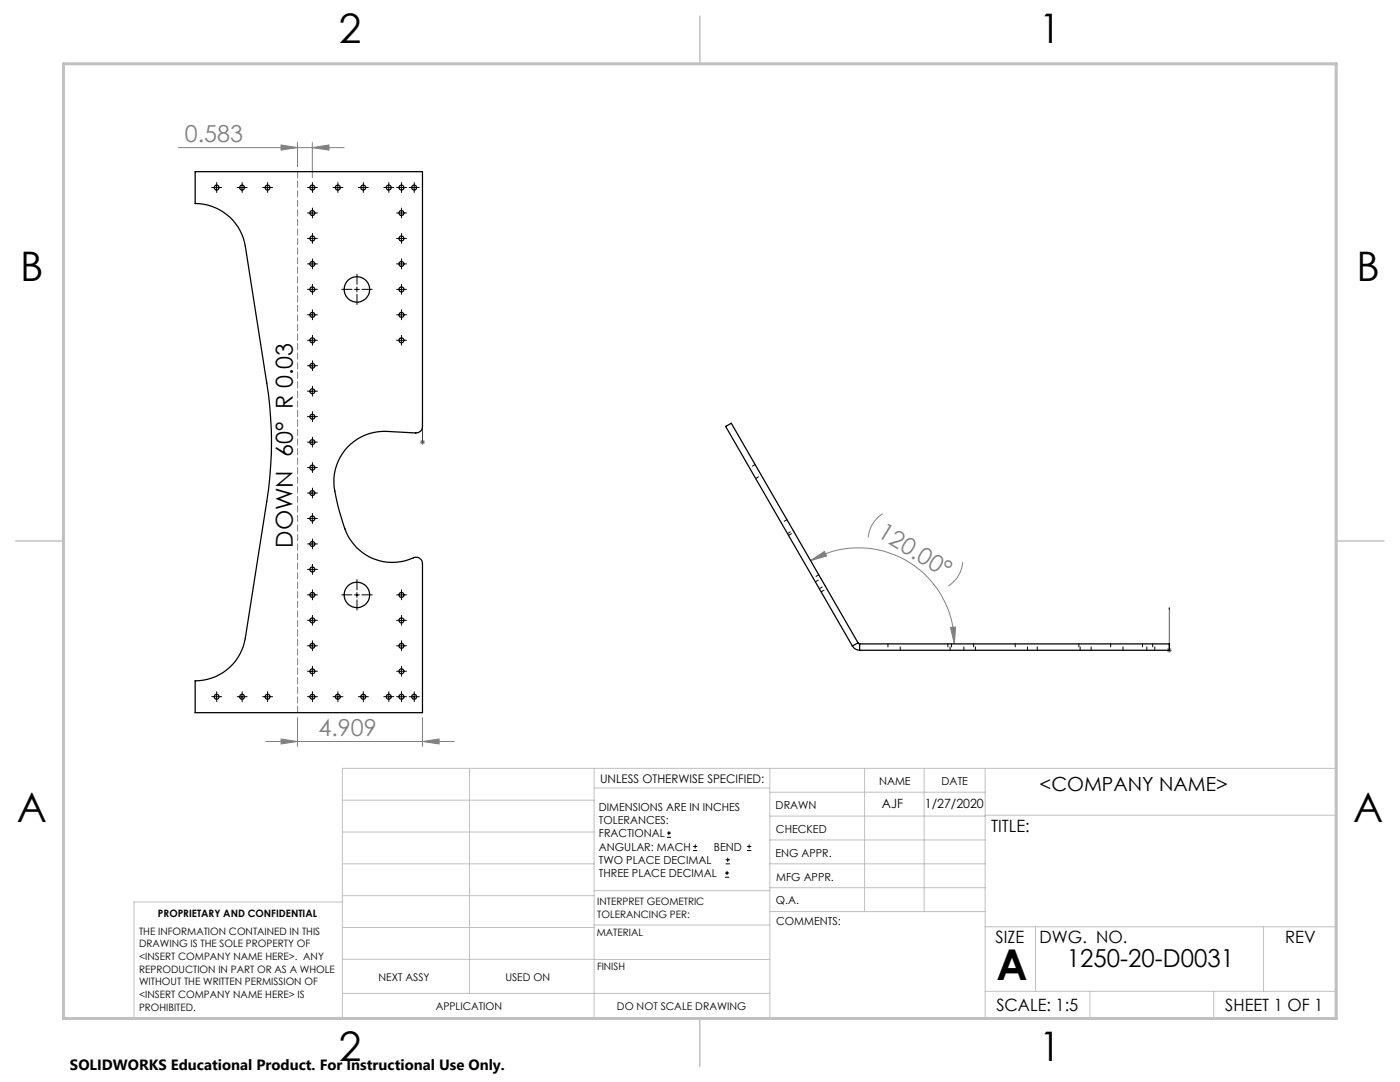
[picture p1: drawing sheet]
<svg xmlns="http://www.w3.org/2000/svg" width="279mm" height="216mm" viewBox="0 0 279 216" stroke-linecap="round" stroke-linejoin="round" font-family="sans-serif">
<g fill="none" stroke="#000" stroke-width=".2">
<path d="M42.7 37.4h1M43.2 36.9v1M47.8 37.4h1M48.3 36.9v1M52.9 37.4h1M53.4 36.9v1M61.8 37.4h1M62.3 36.9v1M66.9 37.4h1M67.4 36.9v1M72 37.4h1M72.5 36.9v1"/>
<path d="M77.1 37.4h1M77.6 36.9v1M79.6 37.4h1M80.1 36.9v1M82.2 37.4h.9M82.7 36.9v1M61.8 57.7h1M61.8 52.7h1M61.8 47.6h1M61.8 42.5h1M62.3 42v1M62.3 47.1v1"/>
<path d="M62.3 52.2v1M62.3 57.3v.9M70.7 57.7h1M71.2 57.3v.9M79.6 57.7h1M79.6 52.7h1M79.6 47.6h1M79.6 42.5h1M80.1 42v1M80.1 47.1v1M80.1 52.2v1M80.1 57.3v.9"/>
<path d="M61.8 78.1h1M61.8 73h1M61.8 67.9h1M61.8 62.8h1M62.3 62.3v1M62.3 67.4v1M62.3 72.5v1M62.3 77.6v1M79.6 67.9h1M79.6 62.8h1M80.1 62.3v1M80.1 67.4v1"/>
<path d="M61.8 88.2h1M61.8 93.3h1M61.8 98.4h1M61.8 83.1h1M62.3 82.7v.9M62.3 87.7v1M62.3 92.8v1M62.3 97.9v1M61.8 118.7h1M61.8 113.6h1M61.8 108.5h1M61.8 103.5h1"/>
<path d="M62.3 103v1M62.3 108.1v.9M62.3 113.1v1M62.3 118.2v1M70.7 118.7h1M71.2 118.2v1M79.6 118.7h1M80.1 118.2v1M42.7 139h1M43.2 138.5v1M47.8 139h1M48.3 138.5v1"/>
<path d="M52.9 139h1M53.4 138.5v1M61.8 139h1M61.8 133.9h1M61.8 128.9h1M61.8 123.8h1M62.3 123.3v1M62.3 128.4v1M62.3 133.5v.9M62.3 138.5v1M66.9 139h1M67.4 138.5v1"/>
<path d="M72 139h1M72.5 138.5v1M77.1 139h1M77.6 138.5v1M79.6 139h1M79.6 133.9h1M79.6 128.9h1M79.6 123.8h1M80.1 123.3v1M80.1 128.4v1M80.1 133.5v.9M80.1 138.5v1"/>
<path d="M82.2 139h.9M82.7 138.5v1M133.1 167.1h.8M133.1 166.2h.8M133.5 165.8v.9M138.3 169.7h.8M138.3 168.9h.8M138.7 168.5v.8M144.7 175h.8M144.7 174.2h.8M144.8 172.4h.9M144.8 171.6h.9"/>
<path d="M145.1 173.8v.8M145.2 171.1v.9M149.1 169.7h.8M149.1 168.9h.8M149.5 168.5v.8"/>
</g>
<path d="M84.3 84v.4v-.4M84.3 88.1v.2zM84.3 88.2h.1M84.3 84v4.2M233.4 129.6v.3zM233.4 121.3v.4v-.4M233.4 129.8h.1M233.4 121.3v8.5" fill="none" stroke="#00f" stroke-width=".2"/>
<g fill="none" stroke="#808080" stroke-width=".2">
<path d="M35.6 29.5h33.1M56.1 28.9l3.3 .6-3.3 .5zM59.4 28.4v4.9M62.3 29.5l3.4-.6v1.1zM62.3 28.4v7.1M83.8 88.2h1M84 87.9l.7 .7M84.3 87.7v1M84.7 87.9l-.7 .7M161.7 111.9l2.8-1.9 .5 .9zM161.7 111.9a19.1 19.1 0 0 1 28.8 16.6M176.2 102.5a6.1 6.1 0 0 0-2.9 4.7"/>
<path d="M192.1 112.2a6.3 6.3 0 0 1-2.8 4.7M189.7 125.2l1-.1-.2 3.4zM232.9 129.8h1M233 129.4l.7 .7M233.4 129.2v1M233.7 129.4l-.7 .7M53 148h37.7M56.1 147.5l3.3 .5-3.3 .4zM59.4 143.2v5.7M84.3 148l3.3-.5v.9zM84.3 143.2v5.7"/>
</g>
<g fill="none" stroke="#000" stroke-width=".2" stroke-dasharray="15.2 1.3 1.3 1.3">
<path d="M42.7 37.4h-.4M43.2 36.9v-.5M43.2 37.9v.5M43.7 37.4h.5M47.8 37.4h-.5M48.3 36.9v-.5M48.3 37.9v.5M48.8 37.4h.5M52.9 37.4h-.5M53.4 36.9v-.5M53.4 37.9v.5M53.9 37.4h.5"/>
<path d="M61.9 37.4h-.5M62.4 36.9v-.5M62.4 37.9v.5M62.9 37.4h.4M66.9 37.4h-.5M67.4 36.9v-.5M67.4 37.9v.5M67.9 37.4h.5M72 37.4h-.5M72.5 36.9v-.5M72.5 37.9v.5M73 37.4h.5"/>
<path d="M77.1 37.4h-.5M77.6 36.9v-.5M77.6 37.9v.5M78.1 37.4h.5M79.6 37.4h-.5M80.1 36.9v-.5M80.1 37.9v.5M80.6 37.4h.5M82.2 37.4h-.5M82.7 36.9v-.5M82.7 37.9v.5M83.2 37.4h.5"/>
<path d="M61.9 57.7h-.5M61.9 52.7h-.5M61.9 47.6h-.5M61.9 42.5h-.5M62.4 57.2v-.5M62.4 58.2v.5M62.4 52.2v-.5M62.4 53.2v.4M62.4 47.1v-.5M62.4 48.1v.5M62.4 42v-.5M62.4 43v.5"/>
<path d="M62.9 57.7h.4M62.9 52.7h.4M62.9 47.6h.4M62.9 42.5h.4M70.2 57.7h-2M71.2 56.7v-2M71.2 58.7v2.1M72.2 57.7h2.1M79.6 42.5h-.5M79.6 47.6h-.5M79.6 52.7h-.5M79.6 57.7h-.5"/>
<path d="M80.1 42v-.5M80.1 43v.5M80.1 47.1v-.5M80.1 48.1v.5M80.1 52.2v-.5M80.1 53.2v.4M80.1 57.2v-.5M80.1 58.2v.5M80.6 42.5h.5M80.6 47.6h.5M80.6 52.7h.5M80.6 57.7h.5"/>
<path d="M61.9 78.1h-.5M61.9 73h-.5M61.9 67.9h-.5M61.9 62.8h-.5M62.4 77.6v-.5M62.4 78.6v.4M62.4 72.5v-.5M62.4 73.5v.5M62.4 67.4v-.5M62.4 68.4v.5M62.4 62.3v-.5M62.4 63.3v.5"/>
<path d="M62.9 78.1h.4M62.9 73h.4M62.9 67.9h.4M62.9 62.8h.4M79.6 62.8h-.5M79.6 67.9h-.5M80.1 62.3v-.5M80.1 63.3v.5M80.1 67.4v-.5M80.1 68.4v.5M80.6 62.8h.5M80.6 67.9h.5"/>
<path d="M61.9 88.2h-.5M61.9 93.3h-.5M61.9 98.4h-.5M61.9 83.1h-.5M62.4 87.7v-.5M62.4 88.7v.5M62.4 92.8v-.5M62.4 93.8v.5M62.4 97.9v-.5M62.4 98.9v.5M62.4 82.6v-.5M62.4 83.6v.5"/>
<path d="M62.9 88.2h.4M62.9 93.3h.4M62.9 98.4h.4M62.9 83.1h.4M61.9 118.7h-.5M61.9 113.6h-.5M61.9 108.5h-.5M61.9 103.5h-.5M62.4 118.2v-.5M62.4 119.2v.5M62.4 113.1v-.5M62.4 114.1v.5"/>
<path d="M62.4 108v-.5M62.4 109v.5M62.4 103v-.5M62.4 104v.4M62.9 118.7h.4M62.9 113.6h.4M62.9 108.5h.4M62.9 103.5h.4M70.2 118.7h-2M71.2 117.7v-2M71.2 119.7v2M72.2 118.7h2.1"/>
<path d="M79.6 118.7h-.5M80.1 118.2v-.5M80.1 119.2v.5M80.6 118.7h.5M42.7 139h-.4M43.2 138.5v-.5M43.2 139.5v.5M43.7 139h.5M47.8 139h-.5M48.3 138.5v-.5M48.3 139.5v.5M48.8 139h.5"/>
<path d="M52.9 139h-.5M53.4 138.5v-.5M53.4 139.5v.5M53.9 139h.5M61.9 139h-.5M61.9 133.9h-.5M61.9 128.9h-.5M61.9 123.8h-.5M62.4 138.5v-.5M62.4 139.5v.5M62.4 133.4v-.5M62.4 134.4v.5"/>
<path d="M62.4 128.4v-.5M62.4 129.4v.4M62.4 123.3v-.5M62.4 124.3v.5M62.9 139h.4M62.9 133.9h.4M62.9 128.9h.4M62.9 123.8h.4M66.9 139h-.5M67.4 138.5v-.5M67.4 139.5v.5M67.9 139h.5"/>
<path d="M72 139h-.5M72.5 138.5v-.5M72.5 139.5v.5M73 139h.5M77.1 139h-.5M77.6 138.5v-.5M77.6 139.5v.5M78.1 139h.5M79.6 139h-.5M79.6 133.9h-.5M79.6 128.9h-.5M79.6 123.8h-.5"/>
<path d="M80.1 138.5v-.5M80.1 139.5v.5M80.1 133.4v-.5M80.1 134.4v.5M80.1 128.4v-.5M80.1 129.4v.4M80.1 123.3v-.5M80.1 124.3v.5M80.6 139h.5M80.6 133.9h.5M80.6 128.9h.5M80.6 123.8h.5"/>
<path d="M82.2 139h-.5M82.7 138.5v-.5M82.7 139.5v.5M83.2 139h.5"/>
</g>
<path d="M59.4 34.2v108" fill="none" stroke="#808080" stroke-width=".2" stroke-dasharray="1.3 .6"/>
<g fill="none" stroke="#c0c0c0" stroke-width=".2">
<path d="M68.3 159.7h50.3M93.7 153.3v44.9M118.6 153.3v49.9M118.6 157.2h35M153.6 153.3v49.9M153.6 158.1h43M172.5 153.3v28.6M184.4 153.3v28.6M196.6 153.3v49.9M68.3 180h-41.6v23.2h240v-49.9h-198.4v49.9M68.3 166h50.3M68.3 178.7h50.3"/>
<path d="M68.3 172.4h50.3M118.6 177.7h35M153.6 162.8h43M153.6 177.1h43M153.6 172.4h43M153.6 167.6h43M196.6 162.7h70.1M68.3 198.2h85.3M68.3 191.4l85.3 .1M68.3 185.1h50.3M118.6 184.6h35M153.6 181.9h43"/>
<path d="M196.6 184.9h70.1M196.6 197.8h70.1M206.7 184.9v12.9M217.5 197.8v5.4M242.2 197.8v5.4M252.2 184.9v12.9"/>
</g>
<path d="M139.7 3.2v9.5M3.1 107.9h9.6M266.7 107.9h9.5M139.7 203.2v9.6" fill="none" stroke="#c0c0c0" stroke-width=".3"/>
<path d="M12.7 12.7h254v190.5h-254z" fill="none" stroke="#c0c0c0" stroke-width=".6"/>
<g fill="#00f">
<path d="M84.3 84v.4zM84.3 88.1v.2z"/>
<path d="M233.4 129.6v.3zM233.4 121.3v.4z"/>
</g>
<g fill="#808080">
<path d="M189.7 125.2l1-.1-.2 3.4zM161.7 111.9l2.8-1.9 .5 .9z"/>
<path d="M56.1 147.5l3.3 .5-3.3 .4zM84.3 148l3.3-.5v.9zM56.1 28.9l3.3 .6-3.3 .5zM62.3 29.5l3.4-.6v1.1z"/>
</g>
<g fill="none" stroke="#000" stroke-width=".25">
<path d="M38.9 34.3h45.4v50.8a1.27 1.27 0 0 1-1.3 1.3l-5.8-.3a10.1 10.1 0 0 0-10.2 12.8l.2 1a39.5 39.5 0 0 0 2.3 7.2 10.1 10.1 0 0 0 13.3 4.1 1.28 1.28 0 0 1 1.5 1.3v29.7h-45.4v-6.3a10.1 10.1 0 0 0 10.1-8.6l4.2-27.2a74 74 0 0 0 0-23.7l-4.2-27.2a10.1 10.1 0 0 0-10.1-8.6zM170.1 128.9a1.74 1.74 0 0 0 1.5 .9M171.2 128.3l.4 .2M171.2 128.3l-25.3-43.8-1.1 .6 25.3 43.8M171.2 128.3l-1.1 .6M171.6 128.5h61.8v1.3h-61.8M171.6 128.5v1.3"/>
<circle cx="43.2" cy="37.4" r=".49"/>
<circle cx="48.3" cy="37.4" r=".49"/>
<circle cx="53.4" cy="37.4" r=".49"/>
<circle cx="62.3" cy="37.4" r=".5"/>
<circle cx="67.4" cy="37.4" r=".5"/>
<circle cx="72.5" cy="37.4" r=".5"/>
<circle cx="77.6" cy="37.4" r=".5"/>
<circle cx="80.1" cy="37.4" r=".5"/>
<circle cx="82.7" cy="37.4" r=".5"/>
<circle cx="62.3" cy="42.5" r=".5"/>
<circle cx="62.3" cy="47.6" r=".5"/>
<circle cx="62.3" cy="52.7" r=".5"/>
<circle cx="62.3" cy="57.8" r=".5"/>
<circle cx="71.2" cy="57.8" r="2.54"/>
<circle cx="80.1" cy="42.5" r=".5"/>
<circle cx="80.1" cy="47.6" r=".5"/>
<circle cx="80.1" cy="52.7" r=".5"/>
<circle cx="80.1" cy="57.8" r=".5"/>
<circle cx="62.3" cy="78.1" r=".5"/>
<circle cx="62.3" cy="73" r=".5"/>
<circle cx="62.3" cy="67.9" r=".5"/>
<circle cx="62.3" cy="62.8" r=".5"/>
<circle cx="80.1" cy="67.9" r=".5"/>
<circle cx="80.1" cy="62.8" r=".5"/>
<circle cx="62.3" cy="83.2" r=".5"/>
<circle cx="62.3" cy="93.3" r=".5"/>
<circle cx="62.3" cy="98.4" r=".5"/>
<circle cx="62.3" cy="88.2" r=".5"/>
<circle cx="62.3" cy="108.6" r=".5"/>
<circle cx="62.3" cy="113.6" r=".5"/>
<circle cx="62.3" cy="118.7" r=".5"/>
<circle cx="62.3" cy="103.5" r=".5"/>
<circle cx="71.2" cy="118.7" r="2.54"/>
<circle cx="80.1" cy="118.7" r=".5"/>
<circle cx="43.2" cy="139" r=".49"/>
<circle cx="48.3" cy="139" r=".49"/>
<circle cx="53.4" cy="139" r=".49"/>
<circle cx="62.3" cy="139" r=".5"/>
<circle cx="62.3" cy="123.8" r=".5"/>
<circle cx="62.3" cy="134" r=".5"/>
<circle cx="62.3" cy="128.9" r=".5"/>
<circle cx="67.4" cy="139" r=".5"/>
<circle cx="72.5" cy="139" r=".5"/>
<circle cx="77.6" cy="139" r=".5"/>
<circle cx="80.1" cy="139" r=".5"/>
<circle cx="80.1" cy="123.8" r=".5"/>
<circle cx="80.1" cy="134" r=".5"/>
<circle cx="80.1" cy="128.9" r=".5"/>
<circle cx="82.7" cy="139" r=".5"/>
</g>
<g fill="none" stroke="#000" stroke-width=".2" stroke-dasharray="1.3 .6" stroke-dashoffset=".6">
<path d="M150.7 92.7l-1.1 .6M150.8 95.5l1.1-.7M157.1 103.7l-1.1 .6M157.2 106.5l1.1-.7M157.4 106.8l1.1-.6M162.7 116.1l1.1-.7M163.4 114.7l-1.1 .6M163.5 117.5l1.1-.7M163.9 118.1l1.1-.7M177.2 128.4v1.3M179.7 129.7v-1.3M189.2 128.4v1.3"/>
<path d="M189.6 129.7v-1.3M189.9 128.4v1.3M192.4 129.7v-1.3M194.3 128.4v1.3M194.7 129.7v-1.3M202.6 128.4v1.3M205.1 129.7v-1.3M207 129.7v-1.3M215.3 128.4v1.3M215.6 129.7v-1.3M217.8 129.7v-1.3M221.7 128.4v1.3"/>
<path d="M224.1 129.7v-1.3M228 128.4v1.3M228.9 129.7v-1.3M230 128.4v1.3M230.5 129.7v-1.3"/>
</g>
<text font-size="8.5" x="198.9" y="195.5">A</text>
<g font-size="8.1">
<text x="67.6" y="8.5">2</text>
<text x="207.3" y="8.5">1</text>
<text x="4" y="56.1">B</text>
<text x="270.7" y="56.1">B</text>
<text x="3.3" y="164.1">A</text>
<text x="270" y="164.1">A</text>
<text x="67.6" y="211.7">2</text>
<text x="207.3" y="211.7">1</text>
</g>
<text font-size="4.9" x="212.9" y="193">1250-20-D0031</text>
<g font-size="4.7" fill="#808080">
<text x="36.9" y="28.4">0.583</text>
<text x="174.9" y="107" transform="rotate(31 174.9 107)">120.00°</text>
<text x="63.6" y="146.9">4.909</text>
</g>
<text font-size="4.7" x="58.4" y="109.3" transform="rotate(-90 58.4 109.3)">DOWN 60° R 0.03</text>
<text font-size="3.9" x="207.5" y="157.8">&lt;COMPANY NAME&gt;</text>
<g font-size="3.4">
<text x="197.8" y="166">TITLE:</text>
<text x="198.7" y="188.1">SIZE</text>
<text x="207.5" y="188.1">DWG. NO.</text>
<text x="256.5" y="188.2">REV</text>
<text x="198.8" y="201.7">SCALE: 1:5</text>
<text x="244.5" y="201.7">SHEET 1 OF 1</text>
</g>
<text font-size="3" x="14" y="213.5">SOLIDWORKS Educational Product. For Instructional Use Only.</text>
<g font-size="2.5">
<text x="176" y="161.2">AJF</text>
<text x="184.6" y="161.2">1/27/2020</text>
</g>
<text font-size="2.4" x="119.8" y="156.2">UNLESS OTHERWISE SPECIFIED:</text>
<g font-size="2.2">
<text x="119.5" y="161.8">DIMENSIONS ARE IN INCHES</text>
<text x="154.8" y="161.4">DRAWN</text>
<text x="175.4" y="156.6">NAME</text>
<text x="187.9" y="156.7">DATE</text>
<text x="119.5" y="164.4">TOLERANCES:</text>
<text x="119.5" y="167.1">FRACTIONAL</text>
<text x="154.9" y="166.3">CHECKED</text>
<text x="119.5" y="169.7">ANGULAR: MACH</text>
<text x="119.5" y="172.4">TWO PLACE DECIMAL</text>
<text x="142.5" y="169.7">BEND</text>
<text x="154.8" y="170.9">ENG APPR.</text>
<text x="119.5" y="175">THREE PLACE DECIMAL</text>
<text x="154.9" y="175.7">MFG APPR.</text>
<text x="154.9" y="180.4">Q.A.</text>
<text x="154.9" y="184.6">COMMENTS:</text>
</g>
<g font-size="2.1">
<text x="75.5" y="195.7">NEXT ASSY</text>
<text x="100.9" y="195.7">USED ON</text>
<text x="86.9" y="201.5">APPLICATION</text>
<text x="123.1" y="201.6">DO NOT SCALE DRAWING</text>
</g>
<g font-size="2">
<text x="31.5" y="182.9">PROPRIETARY AND CONFIDENTIAL</text>
<text x="119.2" y="180.6">INTERPRET GEOMETRIC</text>
<text x="119.2" y="183.1">TOLERANCING PER:</text>
<text x="27.8" y="186.5">THE INFORMATION CONTAINED IN THIS</text>
<text x="27.8" y="189">DRAWING IS THE SOLE PROPERTY OF</text>
<text x="27.8" y="191.6">&lt;INSERT COMPANY NAME HERE&gt;. ANY</text>
<text x="119.1" y="186.7">MATERIAL</text>
<text x="27.8" y="194.1">REPRODUCTION IN PART OR AS A WHOLE</text>
<text x="27.8" y="196.6">WITHOUT THE WRITTEN PERMISSION OF</text>
<text x="119.1" y="193.5">FINISH</text>
<text x="27.8" y="199.1">&lt;INSERT COMPANY NAME HERE&gt; IS</text>
<text x="27.8" y="201.7">PROHIBITED.</text>
</g>
</svg>
